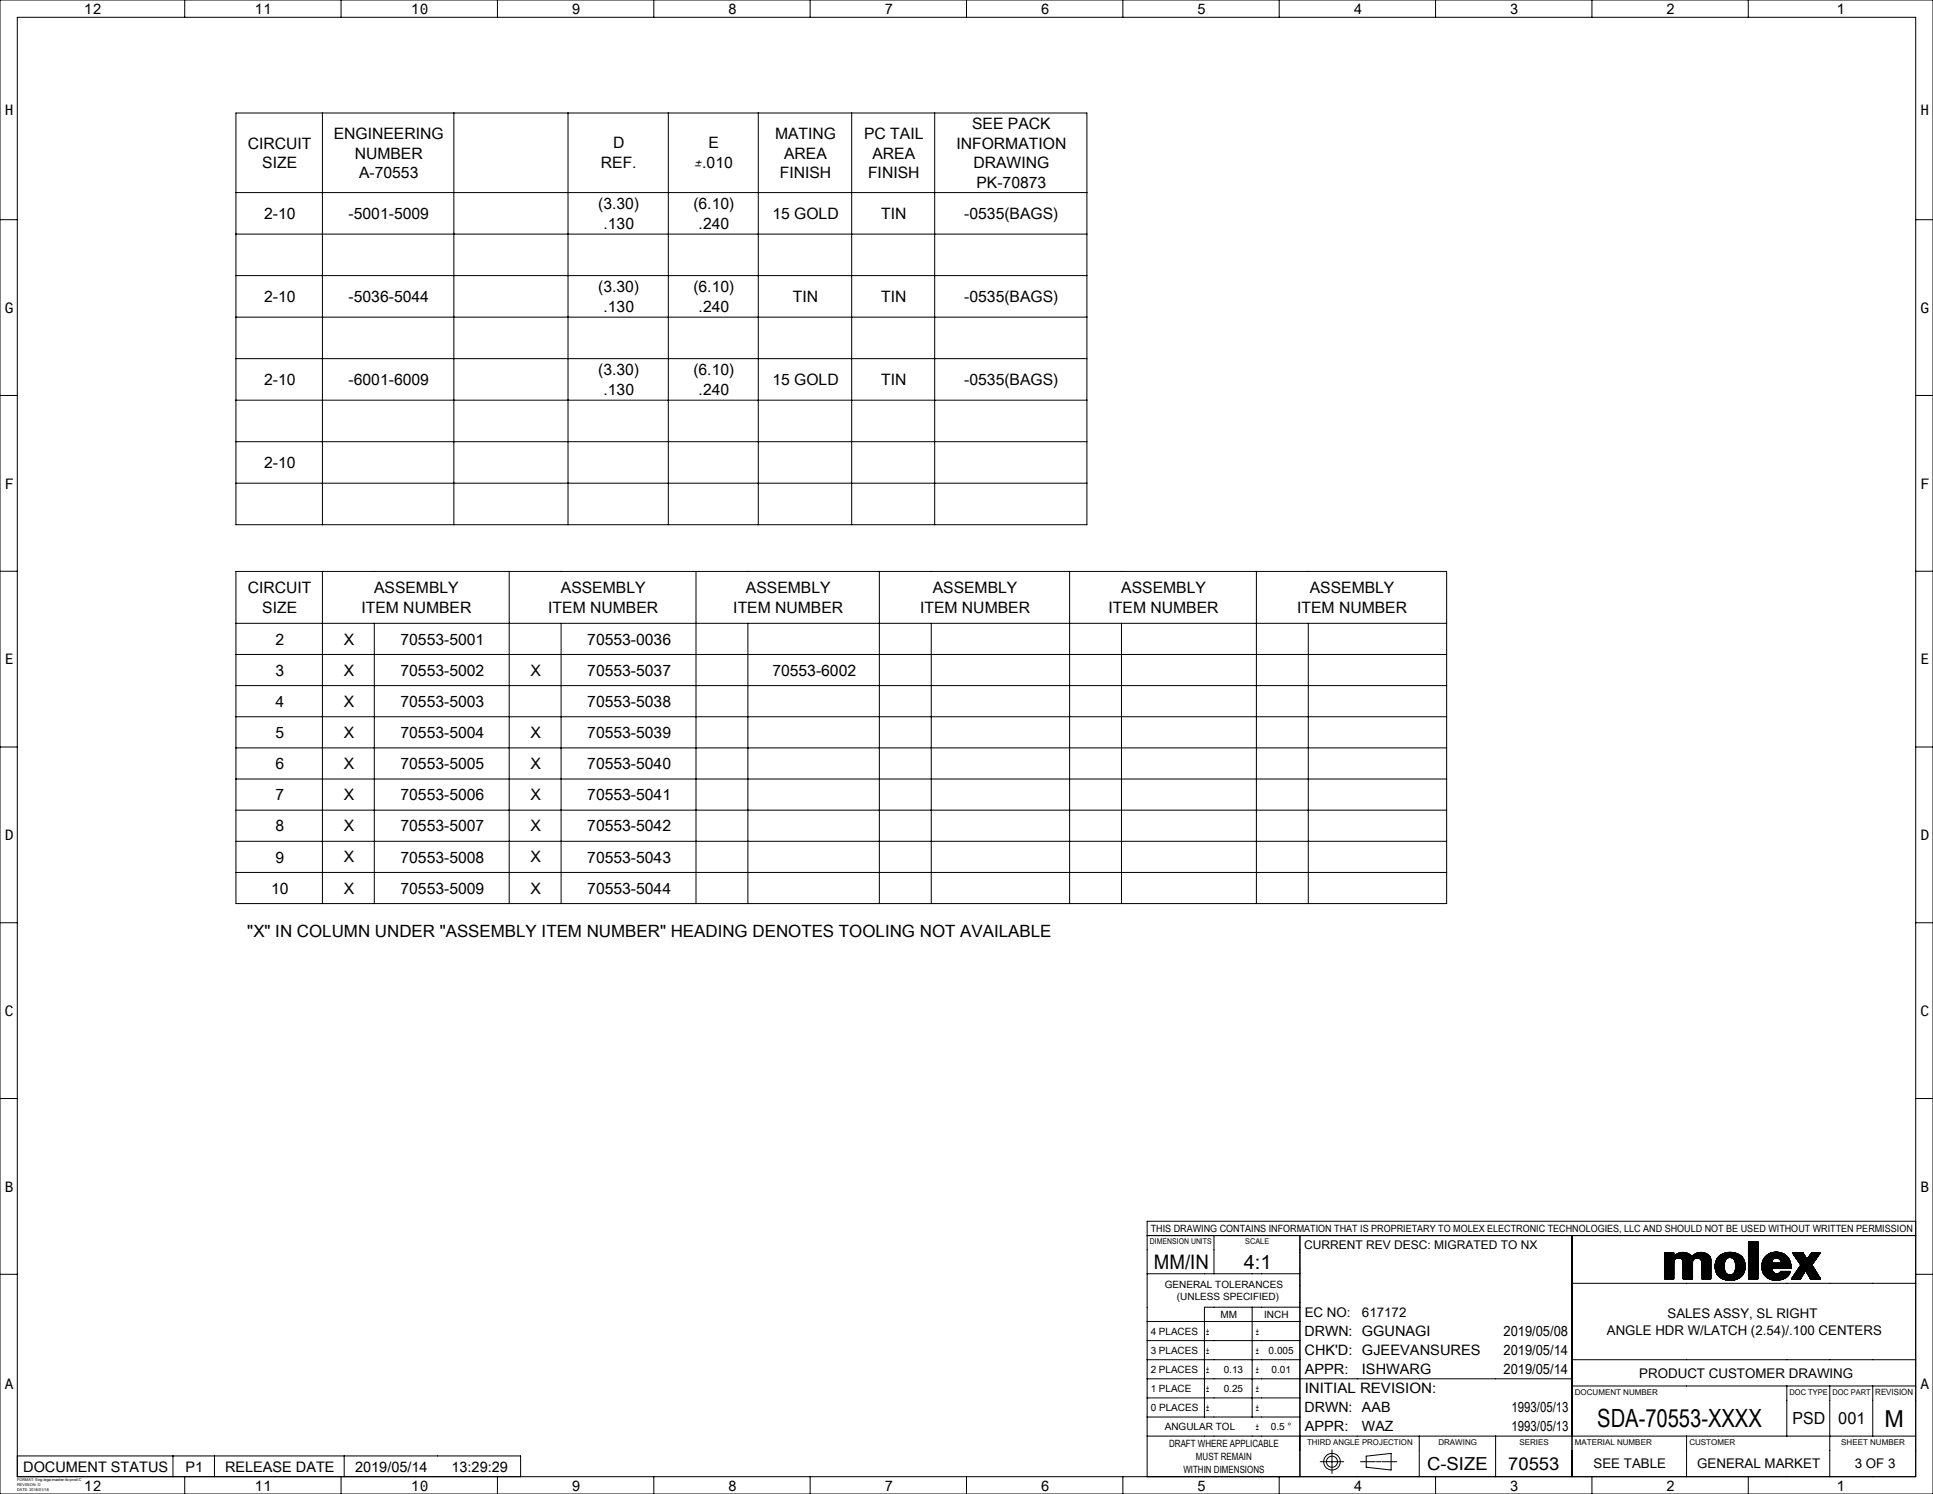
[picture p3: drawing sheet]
<svg xmlns="http://www.w3.org/2000/svg" width="559mm" height="432mm" viewBox="0 0 559 432" stroke-linecap="round" stroke-linejoin="round" font-family="sans-serif">
<g fill="none" stroke="#000" stroke-width=".29">
<path d="M0 0h558.8v431.8h-558.8zM5 5h548.8v421.8h-548.8zM53.4 0v5M98.6 0v5M143.8 0v5M189 0v5M234.2 0v5M279.4 0v5M324.6 0v5M369.8 0v5M415 0v5M460.2 0v5"/>
<path d="M505.4 0v5M68.2 32.7h246v119h-246zM93.2 32.7v119M131.2 32.7v119M164.2 32.7v119M193.2 32.7v119M219.2 32.7v119M246.2 32.7v119M270.2 32.7v119M68.2 55.7h246M0 63.5h5M68.2 67.7h246"/>
<path d="M68.2 79.7h246M553.8 63.5h5M68.2 91.7h246M0 114.3h5M68.2 103.7h246M68.2 115.7h246M553.8 114.3h5M68.2 127.7h246M68.2 139.7h246M0 165.1h5M68.2 165.2h350v96h-350zM93.2 165.2v96"/>
<path d="M147.2 165.2v96M201.2 165.2v96M254.2 165.2v96M309.2 165.2v96M363.2 165.2v96M553.8 165.1h5M68.2 180.2h350M68.2 189.2h350M68.2 198.2h350M108.2 180.2v81M162.2 180.2v81M216.2 180.2v81"/>
<path d="M269.2 180.2v81M324.2 180.2v81M378.2 180.2v81M0 215.9h5M68.2 207.2h350M68.2 216.2h350M553.8 215.9h5M68.2 225.2h350M68.2 234.2h350M68.2 243.2h350M68.2 252.2h350M0 266.7h5"/>
<path d="M553.8 266.7h5M0 317.5h5M553.8 317.5h5M331.6 357.1h222.2M350.9 357.1v11.1M375.8 357.1v69.7M454.4 357.1v69.7M505.4 358.8v10.8M505.4 358.8h2.8M505.5 358.8l-.1 .1M505.6 358.8l-.2 .2M505.7 358.8l-.3 .3"/>
<path d="M505.8 358.8l-.4 .4M505.9 358.8l-.5 .5M506 358.8l-.6 .6M506.1 358.8l-.7 .7M506.2 358.8l-.8 .8M506.3 358.8l-.9 .9M506.5 358.8l-1.1 1.1M506.6 358.8l-1.2 1.2M506.8 358.8l-1.4 1.4M506.9 358.8l-1.5 1.5M507.1 358.8l-1.7 1.7 1.7-1.7M507.2 358.8l-1.8 1.8"/>
<path d="M507.4 358.8l-2 2M507.5 358.8l-2.1 2.1M507.7 358.8l-2.3 2.3M507.8 358.8l-2.4 2.4M508 358.8l-2.6 2.6M508.1 358.8l-2.7 2.7M508.2 360l-2.8 2.8M508.2 359.9l-2.8 2.8M508.2 359.8l-2.8 2.8M508.2 359.7l-2.8 2.8M508.2 359.6l-2.8 2.8M508.2 359.5l-2.8 2.8"/>
<path d="M508.2 359.4l-2.8 2.8M508.2 359.3l-2.8 2.8M508.2 359.2l-2.8 2.8M508.2 359.1l-2.8 2.8M508.2 359l-2.8 2.8M508.2 358.9l-2.8 2.8M508.2 358.9l-2.8 2.7M508.2 358.8v10.8h-2.8M553.8 353h-222.2v73.8M0 368.3h5M331.6 368.2h44.2M362 377.8v31.8"/>
<path d="M375.8 377.8h-27.6v31.8M454.4 370.9h99.4M481.2 369.2l2.7-2.7-2.7 2.8M481.2 368.1l2.7-2.6-2.7 2.8M481.2 365.7l2.7-2.7-2.7 2.8M481.2 365l2.7-2.7-2.7 2.8M481.2 364.2l2.1-2.1-2.1 2.1M481.2 363.5l1.4-1.4-1.4 1.4M481.2 363.2l1.1-1.1-1.1 1.1M481.2 362.5l.4-.4-.4 .4M481.2 362.1h2.7M481.2 362.1v7.5"/>
<path d="M481.2 362.1v.1M481.3 362.1l-.1 .1M481.4 362.1l-.2 .2M481.4 369.6l2.5-2.4-2.4 2.4M481.7 362.1l-.5 .5M481.8 362.1l-.6 .7M481.9 362.1l-.7 .8M482 362.1l-.8 .8M482.1 362.1l-.9 1M482.1 369.6l1.8-1.6-1.7 1.6M482.4 362.1l-1.2 1.3M482.4 369.6l1.5-1.3-1.4 1.3"/>
<path d="M482.7 362.1l-1.5 1.6M482.8 362.1l-1.6 1.7M482.9 362.1l-1.7 1.8M483 362.1l-1.8 1.9M483.1 362.1l-1.9 2M483.2 369.6l.7-.6-.7 .6M483.4 362.1l-2.2 2.3M483.5 362.1l-2.3 2.4M483.7 362.1l-2.5 2.5M483.7 362.1l-2.5 2.6M483.8 362.1l-2.6 2.7M483.9 364.9a1.34 1.34 0 0 1 1.3-1.3 1.34 1.34 0 0 1 1.4 1.3"/>
<path d="M483.9 368.6l-1 1M483.9 368.5l-1.2 1.1M483.9 368.4l-1.3 1.2M483.9 368.1l-1.6 1.5M483.9 367.8l-1.9 1.8M483.9 367.7l-2 1.9M483.9 367.5l-2.1 2.1 2.1-2.1M483.9 367.4l-2.3 2.2M483.9 367.1l-2.6 2.5M483.9 366.9l-2.7 2.7M483.9 366.8l-2.7 2.7M483.9 366.6l-2.7 2.8"/>
<path d="M483.9 366.3l-2.7 2.8M483.9 366.2l-2.7 2.8M483.9 366.2l-2.7 2.7M483.9 366l-2.7 2.8M483.9 365.9l-2.7 2.8M483.9 365.8l-2.7 2.8M483.9 365.7l-2.7 2.7M483.9 365.6l-2.7 2.8M483.9 365.3l-2.7 2.8M483.9 365.2l-2.7 2.8M483.9 365.1l-2.7 2.7M483.9 365l-2.7 2.7"/>
<path d="M483.9 364.9l-2.7 2.8M483.9 369.5l-.1 .1M483.9 369.4l-.3 .2M483.9 369.2l-.4 .4 .4-.3M483.9 369.1l-.6 .5M483.9 368.8l-.9 .8M483.9 368.7l-1 .9M483.9 364.9v4.7h-2.7M483.9 362.1v1.1a3.4 3.4 0 0 1 5.2 0 3.4 3.4 0 0 1 4.9-.3M483.9 362.9l-2.7 2.7M483.9 362.7l-2.7 2.8M483.9 362.6l-2.7 2.8"/>
<path d="M483.9 362.6l-2.7 2.7M483.9 362.4l-2.7 2.8M483.9 362.1l-2.7 2.8M483.9 364.8l-2.7 2.7M483.9 364.7l-2.7 2.7M483.9 364.6l-2.7 2.8M484 364.4l-2.8 2.8M484 364.3l-2.8 2.8M484.5 362.6l-3.3 3.3M484.7 362.5l-3.5 3.5M485 362.3l-3.8 3.8M485.2 362.2l-4 4"/>
<path d="M485.4 362.2l-4.2 4.1M485.5 362.1l-4.3 4.3M485.6 362.1l-4.4 4.4M485.8 362l-4.6 4.6M485.9 362l-4.7 4.7M486 362l-4.8 4.8M486.1 362l-4.9 4.9M486.3 362l-5.1 5.1M486.3 362l-1.7 1.7M486.4 364.2l1.8-1.8-1.8 1.8M486.5 362l-1.8 1.7M486.6 364.9v4.7h2.7"/>
<path d="M486.6 362l-1.7 1.6M486.6 362l-1.6 1.6M486.7 362l-1.6 1.6M486.9 362l-1.7 1.6M486.9 362l-1.5 1.6 1.6-1.6M487.1 369.6l2.2-2.1-2.2 2.1M487.1 362l-1.6 1.6M487.2 362l-1.6 1.6M487.3 362.1l-1.6 1.5M487.4 369.6l1.9-1.8-1.9 1.8M487.4 362.1l-1.7 1.6M487.5 362.1l-1.7 1.6"/>
<path d="M487.5 362.1l-1.6 1.6M487.6 362.1l-1.7 1.7M487.7 362.2l-1.7 1.6M487.8 362.2l-1.7 1.7 1.7-1.7M487.9 362.3l-1.7 1.7M488 362.3l-1.8 1.7M488 362.3l-1.7 1.8M488.1 369.6l1.2-1.1-1.2 1.1M488.1 362.4l-1.8 1.7M488.3 362.5l-1.9 1.8M488.4 362.5l-1.9 1.9M488.4 362.6l-1.9 1.9"/>
<path d="M488.5 362.6l-2 1.9M488.5 362.6l-2 2M488.6 362.7l-2.1 2M488.6 362.7l-2 2.1M488.7 362.8l-2.1 2.1M488.8 362.8l-2.2 2.2M488.8 369.6l.5-.4-.5 .4M488.8 362.9l-2.2 2.3 2.3-2.3M488.9 363l-2.3 2.3M489 363l-2.4 2.5M489 363.1l-2.4 2.4M489 363.1l-2.4 2.5"/>
<path d="M489.3 369.6v-4.7a1.34 1.34 0 0 1 1.3-1.3 1.34 1.34 0 0 1 1.4 1.3v4.7M489.3 369.6h.1M489.3 369.5l-.2 .1M489.3 369.4l-.2 .2M489.3 369.3l-.3 .3M489.3 369l-.6 .6M489.3 368.9l-.7 .7M489.3 368.8l-.9 .8M489.3 368.7l-.9 .9M489.3 368.6l-1 1M489.3 368.3l-1.3 1.3M489.3 368.2l-1.5 1.4"/>
<path d="M489.3 368l-1.6 1.6 1.6-1.6M489.3 367.9l-1.8 1.7M489.3 367.6l-2.1 2M489.3 367.3l-2.4 2.3M489.3 367.2l-2.5 2.4M489.3 367l-2.6 2.6M489.3 366.9l-2.7 2.7 2.7-2.6M489.3 366.6l-2.7 2.9M489.3 366.4l-2.7 2.8M489.3 366.3l-2.7 2.8M489.3 366.3l-2.7 2.7M489.3 366.1l-2.7 2.8"/>
<path d="M489.3 365.8l-2.7 3M489.3 365.7l-2.7 2.8M489.3 365.6l-2.7 2.8M489.3 365.5l-2.7 2.8M489.3 365.4l-2.7 2.8M489.3 365.3l-2.7 2.8M489.3 365.2l-2.7 2.8M489.3 365.1l-2.7 2.8M489.3 364.8l-2.7 3M489.3 364.7l-2.7 2.8M489.3 364.5l-2.7 2.9M489.4 364.4l-2.8 2.9"/>
<path d="M489.5 364.2l-2.9 3M489.7 362.6l-3.1 3.2M489.9 362.5l-3.3 3.3M490.2 362.3l-3.6 3.6M490.4 362.2l-3.8 3.9M490.6 362.2l-4 4M490.7 362.1l-4.1 4.1M490.8 362.1l-4.2 4.3M490.8 363.6l1.7-1.5-1.6 1.5M491 362l-4.4 4.5M491.1 362l-4.5 4.5M491.2 362l-4.6 4.7"/>
<path d="M491.3 362l-4.7 4.8M491.5 362l-4.9 5 4.9-5M491.7 362l-5.1 5.1M491.7 364.2l1.8-1.7-1.7 1.7M491.8 362l-1.9 1.7M491.8 362l-1.6 1.6M491.9 364.6l1.9-1.9-1.9 1.9M491.9 362l-1.6 1.6M492 369.5l2.6-2.5-2.6 2.6M492 368.8l2.6-2.6-2.6 2.7M492 368.5l2.6-2.6-2.6 2.7M492 367.8l2.6-2.6-2.6 2.7"/>
<path d="M492 367l2.6-2.5-2.6 2.7M492.1 362l-1.7 1.6M492.2 362l-1.7 1.6M492.2 362l-1.5 1.6M492.3 362l-1.6 1.6M492.6 369.6l2-1.9-2 1.9M492.6 362.1l-1.6 1.5M492.7 362.1l-1.6 1.5M492.7 362.1l-1.5 1.6M492.8 362.2l-1.6 1.5M492.9 362.2l-1.6 1.5M493 362.2l-1.6 1.6"/>
<path d="M493 362.2l-1.5 1.6 1.6-1.5M493.2 362.3l-1.7 1.6M493.2 362.3l-1.6 1.7M493.3 362.4l-1.7 1.6M493.4 362.4l-1.7 1.7M493.6 362.5l-1.8 1.8M493.6 362.6l-1.7 1.7M493.7 362.6l-1.8 1.8M493.7 362.6l-1.8 1.9M493.9 362.8l-1.9 1.9M494 362.8l-2 2M494 362.9l.6 1.2"/>
<path d="M494 362.9l-2 2.1M494.1 362.9l-2.1 2.1M494.1 362.9l-2.1 2.2M494.2 363l-2.2 2.2M494.2 363.1l-2.2 2.2M494.2 363.1l-2.2 2.3M494.3 363.2l-2.3 2.3M494.3 369.6l.3-.2-.2 .2M494.3 363.2l-2.3 2.5M494.4 363.3l-2.4 2.4M494.4 363.4l-2.4 2.4M494.4 363.4l-2.4 2.6"/>
<path d="M494.5 363.5l-2.5 2.5M494.5 363.6l-2.5 2.5M494.5 363.7l-2.5 2.6M494.5 363.8l-2.5 2.8M494.6 364l-2.6 2.7M494.6 369.5l-.1 .1M494.6 369.2l-.4 .4M494.6 369.1l-.5 .5M494.6 369l-.6 .6M494.6 368.9l-.7 .7M494.6 368.8l-.8 .8M494.6 368.7l-1 .9"/>
<path d="M494.6 368.5l-1.1 1.1M494.6 368.4l-1.3 1.2M494.6 368.3l-1.3 1.3M494.6 368.2l-1.4 1.4M494.6 368.1l-1.6 1.5M494.6 368l-1.6 1.6M494.6 367.9l-1.7 1.7M494.6 367.8l-1.9 1.8M494.6 367.5l-2.2 2.1M494.6 367.4l-2.3 2.2M494.6 367.3l-2.3 2.3M494.6 367.2l-2.5 2.4"/>
<path d="M494.6 367.1l-2.6 2.5M494.6 366.8l-2.6 2.6M494.6 366.7l-2.6 2.6M494.6 366.6l-2.6 2.6M494.6 366.5l-2.6 2.6M494.6 366.4l-2.6 2.6M494.6 366.1l-2.6 2.6M494.6 365.8l-2.6 2.6M494.6 365.6l-2.6 2.7M494.6 365.5l-2.6 2.7 2.6-2.6M494.6 365.3l-2.6 2.7M494.6 365l-2.6 2.7"/>
<path d="M494.6 364.9l-2.6 2.7M494.6 364.9l-2.6 2.6M494.6 364.7l-2.6 2.7M494.6 364.6l-2.6 2.7M494.6 364.3l-2.6 2.7M494.6 364.2l-2.6 2.7M494.6 364.1l-2.6 2.6M494.6 364.1v5.5h-2.6M496.3 363.8a4.3 4.3 0 0 0 1 5.4M497.3 362.8l-1 1M497.3 362.8l-.9 .9M497.5 362.7l-1.1 1.1"/>
<path d="M497.7 362.5l-1.5 1.5M498 362.4l-1.9 1.9M498.1 362.4l-2 2M498.3 362.3l-2.3 2.2M498.4 366l-2.1 2.1M498.4 365.9l-2.1 2.2M498.4 366.1l-2 2.1M498.4 365.8l-2.1 2.2M498.4 366.2l-2 2.1M498.4 366.3l-2 2M498.4 365.7l-2.2 2.2M498.4 366.4l-1.9 2 2-1.9"/>
<path d="M498.4 365.5l-2.2 2.4M498.5 365.5l-2.4 2.3M498.5 366.5l-2 2M498.5 362.2l-2.5 2.5M498.5 365.3l-2.4 2.4M498.5 366.6l-1.9 2M498.5 366.7l-1.8 2 1.8-1.9M498.5 365.2l-2.4 2.5M498.5 365.1l-2.4 2.5M498.5 366.9l-1.8 1.8M498.5 365l-2.5 2.5M498.5 367l-1.7 1.8"/>
<path d="M498.6 362.2l-2.7 2.6M498.6 367.1l-1.8 1.7M498.6 367.1l-1.8 1.8M498.6 364.8l-2.6 2.6M498.6 367.2l-1.7 1.7M498.6 364.6l-2.6 2.7M498.6 367.3l-1.5 1.8M498.7 364.5l-2.7 2.7M498.7 367.5l-1.6 1.6M498.7 364.4l-.3 1.6 .3 1.5M498.7 364.4a1.47 1.47 0 0 1 1.4-1 1.47 1.47 0 0 1 1.4 1M498.7 364.4l-2.8 2.8"/>
<path d="M498.7 362.1l-2.8 2.9M498.8 367.7l-1.6 1.5M498.8 367.8l-1.5 1.4M498.9 367.8l-1.5 1.5M498.9 364.1l-3 3M498.9 362.1l-3 3M498.9 367.9l-1.4 1.4M498.9 367.9l-1.4 1.5M499 368l-1.4 1.4M499 368.1l-1.3 1.4 1.4-1.4M499.1 362.1l-3.3 3.2M499.1 362l-3.3 3.3"/>
<path d="M499.2 368.2l-1.4 1.3M499.2 368.2l-1.3 1.3M499.3 368.3l-1.4 1.3M499.3 362l-3.5 3.5M499.3 368.3l-1.3 1.3M499.4 362l-3.6 3.6M499.4 368.3l-1.3 1.3M499.5 368.4l-1.3 1.3 1.3-1.3M499.5 362l-3.7 3.7M499.6 362l-3.8 3.8M499.6 368.4l-1.3 1.3M499.7 368.4l-1.3 1.4 1.4-1.3"/>
<path d="M499.8 362l-4 3.9M499.9 368.5l-1.4 1.3M499.9 362l-4.1 4M499.9 361.9l-4.1 4.2M500 368.5l-1.4 1.3M500 368.5l-1.3 1.4M500.1 361.9l-4.3 4.3M500.2 368.5l-1.5 1.4M500.2 361.9l-4.4 4.4M500.2 361.9l-4.4 4.5M500.3 368.5l-1.5 1.4M500.3 363.5l1.4-1.3-1.3 1.3"/>
<path d="M500.4 368.5l-1.5 1.4M500.4 361.9l-4.6 4.6M500.5 362l-4.7 4.7 4.7-4.7M500.5 368.4l-1.5 1.5M500.6 362l-4.8 4.8M500.7 368.4l-1.6 1.6M500.8 362l-4.9 4.9M500.9 362l-5 5M501 362l-1.7 1.7M501.1 362l-1.6 1.5M501.2 362l-1.5 1.5M501.3 362.1l-1.5 1.4"/>
<path d="M501.4 362.1l-1.5 1.3M501.5 362.1l-1.4 1.3M501.5 364.4a3.2 3.2 0 0 1-.9 4 1.47 1.47 0 0 1-1.9-.9M501.5 362.1l-1.3 1.3M501.5 364.5l1.7-1.6-1.7 1.7M501.6 362.1l-1.4 1.3M501.8 362.2l-1.3 1.3M501.9 362.2l-1.3 1.3M502 362.3l-1.3 1.3M502.1 362.3l-1.3 1.3 1.3-1.3M502.2 362.4l-1.3 1.3M502.3 362.4l-1.4 1.3"/>
<path d="M502.3 362.4l-1.3 1.3M502.4 362.5l-1.4 1.3M502.5 362.5l-1.4 1.3M502.5 362.5l-1.3 1.4M502.6 362.6l-1.4 1.4M502.7 362.6l-1.4 1.5M502.8 362.7l-1.5 1.4M502.9 362.7l-1.5 1.6 1.5-1.6M503 362.8l-1.6 1.5M503 362.8l1 1M503 362.8a5.3 5.3 0 0 0-5.7 0M503.1 362.8l-1.6 1.6"/>
<path d="M503.2 363l-1.6 1.6M503.3 363l-1.7 1.7M503.3 363l-1.7 1.8M503.4 363.1l-1.8 1.8M503.5 363.1l-1.9 1.9M503.5 363.2l-1.8 1.8M503.5 363.2l-1.8 1.9M503.6 363.3l-1.9 1.9M503.6 363.3l-1.9 2M503.7 363.4l-2 2M503.7 363.4l-2 2.1M503.7 368.6l-.5 .5"/>
<path d="M503.8 363.5l-2.1 2.1 2.1-2M503.8 363.6l-2 2.2M503.9 363.7l-2.1 2.2M503.9 363.8l-2.1 2.2M504 368.2l-1.1 1.1M504 363.8l-2.2 2.3M504 363.8a4.1 4.1 0 0 1-.2 4.7 4.1 4.1 0 0 1-4.4 1.5l-2.1-.8M504 363.9l-2.2 2.3M504 364l-2.3 2.4 2.4-2.4M504.1 368l-1.5 1.5M504.1 364.1l-2.4 2.4M504.1 367.9l-1.6 1.6"/>
<path d="M504.1 364.2l-2.4 2.4M504.2 364.2l-2.5 2.6M504.2 364.3l-2.5 2.6M504.2 367.7l-2 1.9M504.2 364.4l-2.6 2.6M504.3 364.5l-2.7 2.7M504.3 367.5l-2.3 2.2M504.3 364.5l-2.7 2.8M504.3 364.6l-2.8 2.8M504.3 364.7l-2.9 2.9M504.3 367.3l-2.4 2.5M504.4 364.8l-3 3"/>
<path d="M504.4 367.2l-2.6 2.6M504.4 364.8l-5.2 5.2 1.6-1.7M504.4 364.9l-5.1 5.1M504.4 367.1l-2.8 2.8M504.4 365l-5 5M504.4 365.1l-4.8 4.9 4.9-4.8M504.4 366.9l-3 3M504.5 366.8l-3.2 3.1M504.5 365.3l-4.8 4.8M504.5 366.7l-3.3 3.3M504.5 365.4l-4.7 4.7M504.5 366.5l-3.5 3.5"/>
<path d="M504.5 365.5l-4.5 4.6M504.5 366.4l-3.6 3.6M504.5 365.6l-4.4 4.5M504.5 366.4l-3.7 3.6M504.5 365.7l-4.3 4.4M504.5 366.2l-3.8 3.8M504.5 365.8l-4.2 4.3M504.5 366.1l-3.9 4M504.5 365.9l-4.1 4.2M504.5 366l-4 4.1M508.2 369.5l-.1 .1M508.2 369.3l-.3 .3 .3-.2"/>
<path d="M508.2 369.2l-.4 .4M508.2 369.1l-.6 .5M508.2 369l-.6 .6M508.2 368.9l-.7 .7M508.2 368.8l-.9 .8M508.2 368.7l-.9 .9M508.2 368.6l-1 1M508.2 368.5l-1.2 1.1M508.2 368.4l-1.3 1.2M508.2 368.3l-1.3 1.3M508.2 368.2l-1.5 1.4M508.2 368.1l-1.6 1.5"/>
<path d="M508.2 368l-1.6 1.6M508.2 367.9l-1.8 1.7M508.2 367.8l-1.9 1.8M508.2 367.7l-2 1.9M508.2 367.6l-2 2M508.2 367.5l-2.2 2.1M508.2 367.4l-2.3 2.2M508.2 367.3l-2.3 2.3M508.2 367.2l-2.5 2.4M508.2 367.1l-2.6 2.5M508.2 366.9l-2.7 2.7M508.2 366.9l-2.8 2.7"/>
<path d="M508.2 366.8l-2.8 2.8M508.2 366.6l-2.8 2.8M508.2 366.6l-2.8 2.7M508.2 366.5l-2.8 2.8M508.2 366.3l-2.8 2.8M508.2 366.3l-2.8 2.7M508.2 366.2l-2.8 2.8M508.2 366l-2.8 2.8M508.2 365.9l-2.8 2.8M508.2 365.9l-2.8 2.7M508.2 365.7l-2.8 2.8M508.2 365.6l-2.8 2.8"/>
<path d="M508.2 365.6l-2.8 2.7M508.2 365.4l-2.8 2.8M508.2 365.3l-2.8 2.8M508.2 365.2l-2.8 2.8M508.2 365.1l-2.8 2.8M508.2 365l-2.8 2.8M508.2 364.9l-2.8 2.8M508.2 364.8l-2.8 2.8M508.2 364.7l-2.8 2.8M508.2 364.6l-2.8 2.8M508.2 364.5l-2.8 2.8M508.2 364.4l-2.8 2.8"/>
<path d="M508.2 364.3l-2.8 2.8M508.2 364.2l-2.8 2.8M508.2 364.1l-2.8 2.8M508.2 364l-2.8 2.8M508.2 363.9l-2.8 2.8M508.2 363.8l-2.8 2.8M508.2 363.7l-2.8 2.8M508.2 363.6l-2.8 2.8M508.2 363.5l-2.8 2.8M508.2 363.4l-2.8 2.7M508.2 363.3l-2.8 2.8M508.2 363.2l-2.8 2.8"/>
<path d="M508.2 363.1l-2.8 2.7M508.2 363l-2.8 2.8M508.2 362.9l-2.8 2.8M508.2 362.7l-2.8 2.8M508.2 362.7l-2.8 2.7M508.2 362.6l-2.8 2.8M508.2 362.4l-2.8 2.8M508.2 362.4l-2.8 2.7M508.2 362.3l-2.8 2.8M508.2 362.1l-2.8 2.8M508.2 362.1l-2.8 2.7M508.2 362l-2.8 2.8"/>
<path d="M508.2 361.8l-2.8 2.8M508.2 361.7l-2.8 2.8M508.2 361.7l-2.8 2.7M508.2 361.6l-2.8 2.7M508.2 361.4l-2.8 2.8M508.2 361.4l-2.8 2.7M508.2 361.3l-2.8 2.7M508.2 361.1l-2.8 2.8M508.2 361l-2.8 2.8M508.2 361l-2.8 2.7M508.2 360.8l-2.8 2.8M508.2 360.7l-2.8 2.8"/>
<path d="M508.2 360.7l-2.8 2.7M508.2 360.5l-2.8 2.8M508.2 360.4l-2.8 2.8M508.2 360.3l-2.8 2.8M508.2 360.1l-2.8 2.9 2.8-2.8M509.3 366.1l4.3-4.2-4.3 4.3M509.3 365.7l3.9-3.8-3.9 3.9M509.3 366.4l4.6-4.5-4.6 4.6M509.3 366.5l.5 1.6M509.3 366.8l4.9-4.8-4.8 4.8M509.6 367.8l2.8-2.7-2.7 2.7M509.8 368.1l.7 .9 .9 .6 1.6 .4"/>
<path d="M510.2 368.7l2-1.9-1.9 2M510.9 362.7l-.8 .8M511.2 362.5l-1.3 1.3M511.4 362.4l-1.6 1.6M511.6 362.3l-1.9 1.9M511.8 362.2l-2.2 2.2M511.8 362.2a4.1 4.1 0 0 0-2.5 4.3M511.9 362.2l-2.3 2.3M512.1 362.1l-2.6 2.6M512.2 364.9l-2.6 2.7M512.2 365l-2.6 2.6M512.2 364.8l-2.7 2.7"/>
<path d="M512.2 366.9l-1.8 2 1.8-1.9M512.2 364.6l-2.7 2.8M512.2 362.1l-2.7 2.7M512.3 365.1l-2.7 2.6M512.3 364.5l-2.8 2.8M512.3 367.1l-1.9 1.8M512.3 367.1l-1.8 1.9M512.3 362l-2.9 2.9M512.3 367.2l-1.8 1.8M512.3 364.3l-2.8 3M512.4 367.3l-1.8 1.8M512.4 367.4l-1.8 1.7"/>
<path d="M512.4 369.9l2.6-2.4-2.5 2.4M512.4 367.4l-1.7 1.7M512.5 367.5l-1.7 1.7M512.5 362l-3.1 3.1M512.5 366.6l1.7-1.5-1.6 1.5M512.5 367.6l-1.6 1.7M512.5 365.1l-2.8 2.8M512.6 364a1.34 1.34 0 0 1 1.5-.3 1.34 1.34 0 0 1 .8 1.4h-2.7zM512.6 367.7l-1.7 1.6M512.6 362l-3.2 3.2M512.7 367.7l-1.6 1.7 1.6-1.6M512.7 365.1l-3 2.9"/>
<path d="M512.8 361.9l-3.5 3.5M512.8 367.8l-1.7 1.6M512.8 365.1l-3 3M512.8 367.9l-1.6 1.6M512.8 361.9l-3.5 3.6M512.9 367.9l-1.7 1.6M513 361.9l-3.7 3.7M513 368l-1.7 1.5M513 365.1l-3.2 3.1M513 368l-1.6 1.6M513 370l2.7-2.5-2.6 2.5M513.1 368l-1.7 1.6"/>
<path d="M513.1 365.1l-3.2 3.2M513.2 363.6l1.5-1.5-1.7 1.6M513.2 368.1l-1.7 1.5M513.3 368.1l-1.7 1.6M513.3 365.1l-3.3 3.3M513.3 361.9l-4 4M513.3 370l2.7-2.5-2.6 2.5M513.3 368.1l-1.6 1.6M513.4 365.1l-3.4 3.4M513.4 361.9l-4.1 4.1M513.4 368.1l-1.7 1.6M513.5 365.1l-3.4 3.4"/>
<path d="M513.5 368.1l-1.7 1.7M513.6 368.1l-1.7 1.7M513.6 365.1l-3.5 3.5M513.7 368.1l-1.7 1.7M513.7 365.1l-3.5 3.5M513.7 361.9l-4.4 4.4M513.8 368.1l-1.8 1.7M513.8 365.1l-3.6 3.6M513.9 365.1l-1.6 1.5M513.9 368.1l-1.8 1.8M514 361.9l-4.7 4.7M514 365.1l-1.6 1.5"/>
<path d="M514.1 366.6l3-2.9-3 2.9M514.1 361.9l-4.8 4.8M514.2 368l-1.9 1.9 1.7-1.8M514.3 365.1l-1.6 1.5M514.3 362l-4.9 4.9M514.4 365.1l-1.6 1.5M514.4 362l-5 5M514.5 364l1.5-1.4-1.5 1.4M514.5 362l-5.1 5.1M514.5 365.1l-1.6 1.5M514.6 365.1l-1.6 1.5M514.6 362l-5.2 5.2"/>
<path d="M514.7 364.2l1.5-1.4-1.5 1.5M514.7 365.1l-1.6 1.5M514.8 367.5h2.8l-.4 .9-1.2 1.1M514.8 367.5h-.1M514.8 365.1l-1.6 1.5M514.8 362.1l-1.6 1.5M514.9 362.1l1.3 .7 1 1.1M514.9 362.1l-1.6-.2-1.5 .3M514.9 364.8l1.7-1.7-1.7 1.8M514.9 362.1l-1.5 1.5M515 362.1l-1.5 1.5M515.1 362.2l-1.5 1.4"/>
<path d="M515.1 369.8l2.3-2.3-2.5 2.4M515.1 367.5l-2.6 2.5M515.1 362.2l-1.4 1.4M515.2 367.5l-2.6 2.5M515.2 362.2l-1.4 1.4M515.3 362.2l-1.4 1.4M515.3 367.5l-2.6 2.5M515.4 362.3l-1.5 1.3M515.4 367.5l-2.6 2.5M515.4 362.3l-1.4 1.4M515.5 367.5l-2.6 2.5M515.5 362.3l-1.4 1.4"/>
<path d="M515.6 362.4l-1.4 1.4 1.4-1.4M515.7 362.4l-1.4 1.4M515.8 362.5l-1.4 1.4M515.8 367.5l-2.6 2.5M516 369.5l-1.4 .4-1.6 .1M516 362.6l-1.4 1.5M516.1 362.7l-1.5 1.4M516.1 367.5l-2.6 2.5M516.2 367.5l-2.6 2.5M516.3 362.8l-1.6 1.5M516.3 362.9l-1.5 1.5M516.3 367.5l-2.6 2.5"/>
<path d="M516.4 362.9l-1.6 1.6M516.4 367.5l-2.6 2.5M516.5 363l-1.6 1.6M516.5 367.5l-2.6 2.5M516.5 363.1l-1.6 1.6M516.7 363.2l-1.8 1.8M516.7 363.3l-3.4 3.3M516.7 363.3l-3.3 3.3M516.8 363.3l-3.3 3.3M516.8 367.5l-2.8 2.5M516.9 363.4l-3.3 3.2M516.9 363.5l-3.1 3.1"/>
<path d="M516.9 367.5l-2.5 2.5M517 363.6l-3.1 3M517 368.6l-.5 .5M517.1 367.5l-2.6 2.4M517.1 363.8l-2.9 2.8M517.1 367.5l-2.4 2.4M517.1 363.8l-2.7 2.8M517.2 363.9l-2.8 2.7M517.2 368.4l-.9 .9M517.2 363.9l.5 1.3 .1 1.4h-5.6a1.38 1.38 0 0 0 1 1.5 1.38 1.38 0 0 0 1.6-.6M517.2 364l-2.7 2.6M517.2 367.5l-2.5 2.4"/>
<path d="M517.2 364l-2.5 2.6M517.3 364.1l-2.5 2.5M517.3 364.2l-2.5 2.4M517.3 368.1l-1.3 1.4M517.3 364.2l-2.3 2.4M517.4 364.3l-2.3 2.3M517.4 364.4l-2.3 2.2M517.4 364.5l-2.1 2.1M517.4 367.9l-1.6 1.7M517.5 364.5l-2.1 2.1M517.5 364.6l-2 2M517.5 367.7l-1.9 1.9"/>
<path d="M517.5 364.7l-1.9 1.9M517.5 367.6l-2 2.1M517.5 367.5l-2.4 2.3M517.5 364.8l-1.8 1.8M517.6 364.9l-1.8 1.7M517.6 367.5l-2.3 2.2M517.6 364.9l-1.7 1.7M517.6 365l-1.6 1.6M517.6 365.1l-1.5 1.5M517.6 365.1l-1.4 1.5M517.7 365.2l-1.4 1.4M517.7 365.3l-1.3 1.3"/>
<path d="M517.7 365.4l-1.2 1.2M517.7 365.5l-1.1 1.1M517.7 365.6l-1 1M517.8 365.7l-1 .9M517.8 365.7l-.9 .9M517.8 365.8l-.8 .8M517.8 365.9l-.7 .7M517.8 366.1l-.6 .5M517.8 366.1l-.5 .5M517.8 366.2l-.4 .4M517.8 366.3l-.3 .3M517.8 366.4l-.2 .2"/>
<path d="M517.8 366.5l-.1 .1M517.9 369.6h2.6l1.5-2.4 1.4 2.4M518.3 362.1l-.1 .1M518.4 362.1l-.1 .1M518.5 362.1l-.2 .2M518.6 362.1l-.3 .2M518.7 362.1l-.3 .3M518.9 362.1l-.4 .4M519 362.1l-.5 .5M519.1 362.1l-.5 .6M519.1 363.5l1.5-1.4-1.4 1.5M519.2 367.7l5.6-5.6-5.7 5.7"/>
<path d="M519.2 362.1l-.6 .6M519.3 362.1l-.7 .7M519.4 362.1l-.7 .7M519.6 362.1l-.8 .8M519.7 362.1l-.9 .9M519.8 362.1l-.9 1M519.9 362.1l-1 1.1 1.1-1.1M520 364.8l1.8-1.7-1.7 1.8M520.1 362.1l-1.1 1.2M520.2 362.1l-1.2 1.2M520.3 362.1l-1.2 1.3M520.3 365.3l1.8-1.7-1.7 1.7"/>
<path d="M520.4 362.1l-1.3 1.3M520.6 369.5l-.1 .1M520.7 362.1l-1.5 1.5M520.8 369.2l-.5 .4M520.8 362.1l-1.5 1.6M521 362.1l-1.7 1.7M521 368.9l-.8 .7M521.1 368.7l-.9 .9M521.1 362.1l-1.7 1.8M521.2 362.1h-3l2.4 3.5-2.7 4M521.2 362.1l1.2 1.9 1.3-1.9h2.5M521.2 362.1l-1.8 1.8"/>
<path d="M521.3 362.2l-1.8 1.8M521.3 368.4l-1.3 1.2M521.3 362.3l-1.7 1.8M521.4 362.4l-1.8 1.8M521.4 362.5l-1.7 1.8M521.5 368.1l-1.6 1.5M521.5 362.6l-1.8 1.8M521.5 362.6l-1.7 1.8M521.6 362.7l-1.8 1.8M521.6 362.7l-1.7 1.8M521.6 362.8l-1.7 1.8M521.7 362.8l-1.8 1.9"/>
<path d="M521.7 362.9l-1.7 1.8M521.8 367.6l-2 2 1.9-1.8M521.8 363l-1.8 1.8M521.9 363.2l-1.8 1.8M521.9 363.3l-1.7 1.7M521.9 363.3l-1.7 1.8M522 363.4l-1.7 1.8M522.1 363.6l-1.6 1.8 1.7-1.7M522.2 367.6l1.8-1.7-1.8 1.8M522.2 363.7l-1.7 1.8M522.3 363.8l-1.7 1.8M522.3 363.9l-1.9 1.9"/>
<path d="M523.1 369.1l1.8-1.7-1.8 1.8M523.5 362.3l.3-.2-.4 .4M523.6 369.6l1.7-1.6-1.6 1.6M523.8 365.6l2.5 4h-2.9M523.8 365.6l-1.7 1.8M523.9 365.7l-1.8 1.8M523.9 362.1l-.8 .8M523.9 365.5l-1.9 1.8M523.9 365.8l-1.7 1.8M524 362.1l-1.2 1.2M524 365.9l-1.7 1.8M524.1 366l-1.8 1.8"/>
<path d="M524.1 366l-1.7 1.9M524.1 362.1l-1.6 1.6M524.1 366.1l-1.7 1.8M524.2 365.1l-4.6 4.5M524.2 366.2l-1.8 1.8M524.2 362.1l-3.9 3.9M524.2 366.3l-1.7 1.7M524.3 366.3l-1.8 1.8M524.3 366.4l-1.7 1.8M524.3 362.1l-4.2 4.3M524.3 366.5l-1.7 1.7M524.3 369.6l1.3-1.1-1.2 1.1"/>
<path d="M524.4 366.5l-1.8 1.8M524.4 366.6l-1.7 1.8M524.4 362.1l-4.6 4.6M524.5 364.7l-5 4.9M524.5 366.6l-1.8 1.8M524.5 366.7l-1.8 1.8M524.5 362.1l-4.8 4.8M524.5 366.8l-1.7 1.8M524.6 366.8l-1.7 2M524.6 364.5l-5.2 5.1M524.6 362.1l-5.2 5.2M524.7 367l-1.8 1.9 1.8-1.8"/>
<path d="M524.8 367.1l-1.8 1.8M524.8 367.2l-1.8 1.8M524.8 367.3l-1.7 1.8M524.9 364.1l-5.6 5.5M524.9 362.1l-6.1 6.1M525 367.5l-1.8 1.8M525 367.6l-1.7 1.8M525 362.1l-6.4 6.5M525.1 369.6l.7-.7-.7 .7M525.1 367.6l-1.8 1.9M525.1 367.7l-1.8 1.8M525.1 367.8l-1.7 1.8"/>
<path d="M525.2 362.1l-6.9 6.8M525.2 363.7l-6 5.9M525.2 367.8l-1.8 1.8M525.2 362.1l-7 7M525.2 367.9l-1.7 1.7M525.3 362.1l-7.3 7.4M525.3 368.1l-1.5 1.5M525.4 368.2l-1.4 1.4 1.4-1.4M525.5 368.3l-1.4 1.3M525.5 368.4l-1.3 1.2M525.6 363.1l-6.5 6.5 6.3-6.3M525.6 368.5l-1.1 1.1"/>
<path d="M525.6 362.1l-7.7 7.5M525.7 368.6l-1.1 1M525.7 368.6l-1 1M525.7 368.7l-.9 .9M525.7 362.1l-7.5 7.5M525.8 368.8l-.9 .8M525.9 362.7l-7 6.9M525.9 362.1l-7.6 7.5M525.9 369l-.7 .6M525.9 362.1l-7.5 7.5M525.9 369.1l-.5 .5M526 369.1l-.6 .5"/>
<path d="M526 369.2l-.5 .4M526 362.1l-7.5 7.5M526.1 369.2l-.4 .4 .4-.3M526.1 369.6h.1M526.1 369.4l-.3 .2M526.1 362.3l-7.3 7.3M526.2 369.4l-.2 .2M526.2 362.1l-7.6 7.5M526.2 362.1l-7.5 7.5M526.2 362.1l-2.4 3.5M553.8 368.3h5M331.6 382h44.2"/>
<path d="M331.6 387.5h44.2M331.6 393h44.2M331.6 398.5h122.8M454.4 393h99.4M331.6 404h44.2M331.6 409.6h44.2M331.6 415.1h222.2M385.1 419.1v2.8M410.3 415.1v11.7M432.4 415.1v11.7M454.4 400.6h99.4M487.6 415.1v11.7"/>
<path d="M516.5 400.6v14.5M529 400.6v26.2M541.4 400.6v14.5M5 420.8h145.5v6M50 420.8v6M53.4 426.8v5M62 420.8v6M98.6 426.8v5M99.5 420.8v6M143.8 426.8v5M189 426.8v5M234.2 426.8v5"/>
<path d="M279.4 426.8v5M324.6 426.8v5M369.8 426.8v5M381.7 422.5h2.8M384.7 422.5h.7M385.1 422.1v.7M385.1 423v2.9M385.6 422.5h2.9M393.3 422.5h4.3M394.9 420.9l7.2-.8v4.8l-7.2-.8zM397.9 422.5h1.3M399.5 422.5h4.3"/>
<path d="M415 426.8v5M460.2 426.8v5M505.4 426.8v5"/>
<circle cx="385.1" cy="422.5" r="2.4"/>
<circle cx="385.1" cy="422.5" r="1.6"/>
</g>
<text font-size="7.3" x="461.8" y="412.4">SDA-70553-XXXX</text>
<text font-size="6.7" x="544.8" y="412.3">M</text>
<g font-size="5.8">
<text x="333.6" y="366.8">MM/IN</text>
<text x="359.6" y="366.8">4:1</text>
</g>
<text font-size="5.2" x="412.6" y="424.8">C-SIZE</text>
<text font-size="5.1" x="436" y="424.7">70553</text>
<text font-size="4.9" x="71.5" y="270.8">&quot;X&quot; IN COLUMN UNDER &quot;ASSEMBLY ITEM NUMBER&quot; HEADING DENOTES TOOLING NOT AVAILABLE</text>
<g font-size="4.8">
<text x="518.2" y="411.6">PSD</text>
<text x="531.4" y="411.6">001</text>
</g>
<g font-size="4.5">
<text x="96.5" y="40">ENGINEERING</text>
<text x="224" y="40">MATING</text>
<text x="249.8" y="40">PC TAIL</text>
<text x="281" y="37.2">SEE PACK</text>
<text x="71.7" y="42.9">CIRCUIT</text>
<text x="102.5" y="45.8">NUMBER</text>
<text x="177.2" y="42.9">D</text>
<text x="204.9" y="42.9">E</text>
<text x="226.7" y="45.8">AREA</text>
<text x="252.2" y="45.8">AREA</text>
<text x="276.5" y="42.9">INFORMATION</text>
<text x="75.8" y="48.7">SIZE</text>
<text x="103.8" y="51.6">A-70553</text>
<text x="173.7" y="48.7">REF.</text>
<text x="225.4" y="51.6">FINISH</text>
<text x="250.9" y="51.6">FINISH</text>
<text x="281.4" y="48.7">DRAWING</text>
<text x="282.3" y="54.5">PK-70873</text>
<text x="76.3" y="63.3">2-10</text>
<text x="100.8" y="63.3">-5001-5009</text>
<text x="172.9" y="60.4">(3.30)</text>
<text x="200.4" y="60.4">(6.10)</text>
<text x="223.3" y="63.3">15 GOLD</text>
<text x="254.7" y="63.3">TIN</text>
<text x="278.7" y="63.3">-0535(BAGS)</text>
<text x="174.5" y="66.2">.130</text>
<text x="202" y="66.2">.240</text>
<text x="76.3" y="87.3">2-10</text>
<text x="100.8" y="87.3">-5036-5044</text>
<text x="172.9" y="84.4">(3.30)</text>
<text x="200.4" y="84.4">(6.10)</text>
<text x="229.2" y="87.3">TIN</text>
<text x="254.7" y="87.3">TIN</text>
<text x="278.7" y="87.3">-0535(BAGS)</text>
<text x="174.5" y="90.2">.130</text>
<text x="202" y="90.2">.240</text>
<text x="76.3" y="111.3">2-10</text>
<text x="100.8" y="111.3">-6001-6009</text>
<text x="172.9" y="108.4">(3.30)</text>
<text x="200.4" y="108.4">(6.10)</text>
<text x="223.3" y="111.3">15 GOLD</text>
<text x="254.7" y="111.3">TIN</text>
<text x="278.7" y="111.3">-0535(BAGS)</text>
<text x="174.5" y="114.2">.130</text>
<text x="202" y="114.2">.240</text>
<text x="76.3" y="135.3">2-10</text>
<text x="71.7" y="171.4">CIRCUIT</text>
<text x="108.1" y="171.4">ASSEMBLY</text>
<text x="162.1" y="171.4">ASSEMBLY</text>
<text x="215.6" y="171.4">ASSEMBLY</text>
<text x="269.6" y="171.4">ASSEMBLY</text>
<text x="324.1" y="171.4">ASSEMBLY</text>
<text x="378.6" y="171.4">ASSEMBLY</text>
<text x="75.8" y="177.2">SIZE</text>
<text x="104.5" y="177.2">ITEM NUMBER</text>
<text x="158.5" y="177.2">ITEM NUMBER</text>
<text x="212" y="177.2">ITEM NUMBER</text>
<text x="266" y="177.2">ITEM NUMBER</text>
<text x="320.5" y="177.2">ITEM NUMBER</text>
<text x="375" y="177.2">ITEM NUMBER</text>
<text x="79.6" y="186.3">2</text>
<text x="99.4" y="186.3">X</text>
<text x="115.8" y="186.3">70553-5001</text>
<text x="169.8" y="186.3">70553-0036</text>
<text x="79.6" y="195.3">3</text>
<text x="99.4" y="195.3">X</text>
<text x="115.8" y="195.3">70553-5002</text>
<text x="153.4" y="195.3">X</text>
<text x="169.8" y="195.3">70553-5037</text>
<text x="223.3" y="195.3">70553-6002</text>
<text x="79.6" y="204.3">4</text>
<text x="99.4" y="204.3">X</text>
<text x="115.8" y="204.3">70553-5003</text>
<text x="169.8" y="204.3">70553-5038</text>
<text x="79.6" y="213.3">5</text>
<text x="99.4" y="213.3">X</text>
<text x="115.8" y="213.3">70553-5004</text>
<text x="153.4" y="213.3">X</text>
<text x="169.8" y="213.3">70553-5039</text>
<text x="79.6" y="222.3">6</text>
<text x="99.4" y="222.3">X</text>
<text x="115.8" y="222.3">70553-5005</text>
<text x="153.4" y="222.3">X</text>
<text x="169.8" y="222.3">70553-5040</text>
<text x="79.6" y="231.3">7</text>
<text x="99.4" y="231.3">X</text>
<text x="115.8" y="231.3">70553-5006</text>
<text x="153.4" y="231.3">X</text>
<text x="169.8" y="231.3">70553-5041</text>
<text x="79.6" y="240.3">8</text>
<text x="99.4" y="240.3">X</text>
<text x="115.8" y="240.3">70553-5007</text>
<text x="153.4" y="240.3">X</text>
<text x="169.8" y="240.3">70553-5042</text>
<text x="79.6" y="249.3">9</text>
<text x="99.4" y="249.3">X</text>
<text x="115.8" y="249.3">70553-5008</text>
<text x="153.4" y="249.3">X</text>
<text x="169.8" y="249.3">70553-5043</text>
<text x="78.3" y="258.3">10</text>
<text x="99.4" y="258.3">X</text>
<text x="115.8" y="258.3">70553-5009</text>
<text x="153.4" y="258.3">X</text>
<text x="169.8" y="258.3">70553-5044</text>
</g>
<g font-size="4.2">
<text x="24.3" y="4">12</text>
<text x="73.6" y="4">11</text>
<text x="118.8" y="4">10</text>
<text x="165.3" y="4">9</text>
<text x="210.5" y="4">8</text>
<text x="255.7" y="4">7</text>
<text x="300.9" y="4">6</text>
<text x="346.1" y="4">5</text>
<text x="391.3" y="4">4</text>
<text x="436.5" y="4">3</text>
<text x="481.7" y="4">2</text>
<text x="531" y="4">1</text>
<text x="1.4" y="33.2">H</text>
<text x="555.2" y="33.2">H</text>
<text x="1.4" y="90.4">G</text>
<text x="555.2" y="90.4">G</text>
<text x="1.4" y="141.2">F</text>
<text x="555.2" y="141.2">F</text>
<text x="1.4" y="192">E</text>
<text x="555.2" y="192">E</text>
<text x="1.4" y="242.8">D</text>
<text x="555.2" y="242.8">D</text>
<text x="1.4" y="293.6">C</text>
<text x="555.2" y="293.6">C</text>
<text x="1.4" y="344.4">B</text>
<text x="555.2" y="344.4">B</text>
<text x="1.4" y="401.6">A</text>
<text x="555.2" y="401.6">A</text>
<text x="6.7" y="425.3">DOCUMENT STATUS</text>
<text x="53.6" y="425.3">P1</text>
<text x="65.1" y="425.3">RELEASE DATE</text>
<text x="102.7" y="425.3">2019/05/14</text>
<text x="130.5" y="425.3">13:29:29</text>
<text x="24.3" y="430.8">12</text>
<text x="73.6" y="430.8">11</text>
<text x="118.8" y="430.8">10</text>
<text x="165.3" y="430.8">9</text>
<text x="210.5" y="430.8">8</text>
<text x="255.7" y="430.8">7</text>
<text x="300.9" y="430.8">6</text>
<text x="346.1" y="430.8">5</text>
<text x="391.3" y="430.8">4</text>
<text x="436.5" y="430.8">3</text>
<text x="481.7" y="430.8">2</text>
<text x="531" y="430.8">1</text>
</g>
<g font-size="4.1">
<text x="377.1" y="386.1">DRWN: GGUNAGI</text>
<text x="434.7" y="386.1">2019/05/08</text>
<text x="377.1" y="391.6">CHK'D: GJEEVANSURES</text>
<text x="434.7" y="391.6">2019/05/14</text>
<text x="377.2" y="397.1">APPR:</text>
<text x="393.7" y="397.2">ISHWARG</text>
<text x="434.7" y="397.1">2019/05/14</text>
<text x="377.2" y="402.7">INITIAL REVISION:</text>
<text x="377.1" y="408.2">DRWN: AAB</text>
<text x="377.2" y="413.7">APPR:</text>
<text x="393.7" y="413.7">WAZ</text>
<text x="437" y="408.2">1993/05/13</text>
<text x="437" y="413.7">1993/05/13</text>
</g>
<text font-size="4" x="200.9" y="48.7">±.010</text>
<g font-size="3.9">
<text x="377.2" y="380.6">EC NO:</text>
<text x="393.7" y="380.6">617172</text>
<text x="482.1" y="380.9">SALES ASSY, SL RIGHT</text>
<text x="464.5" y="385.8">ANGLE HDR W/LATCH (2.54)/.100 CENTERS</text>
<text x="473.9" y="398.2">PRODUCT CUSTOMER DRAWING</text>
<text x="460.7" y="424.4">SEE TABLE</text>
<text x="490.6" y="424.4">GENERAL MARKET</text>
<text x="536.2" y="424.4">3 OF 3</text>
</g>
<text font-size="3.5" x="377" y="360.9">CURRENT REV DESC: MIGRATED TO NX</text>
<g font-size="2.9">
<text x="332.7" y="356.1">THIS DRAWING CONTAINS INFORMATION THAT IS PROPRIETARY TO MOLEX ELECTRONIC TECHNOLOGIES, LLC AND SHOULD NOT BE USED WITHOUT WRITTEN PERMISSION</text>
<text x="336.7" y="372.2">GENERAL TOLERANCES</text>
<text x="340.2" y="375.9">(UNLESS SPECIFIED)</text>
<text x="352.8" y="380.9">MM</text>
<text x="365.5" y="380.9">INCH</text>
<text x="332.6" y="385.8">4 PLACES</text>
<text x="348.7" y="385.7">±</text>
<text x="363" y="385.7">±</text>
<text x="332.6" y="391.3">3 PLACES</text>
<text x="348.7" y="391.3">±</text>
<text x="363" y="391.3">±</text>
<text x="366.8" y="391.3">0.005</text>
<text x="332.6" y="396.8">2 PLACES</text>
<text x="348.7" y="396.8">±</text>
<text x="353.8" y="396.8">0.13</text>
<text x="363" y="396.8">±</text>
<text x="367.6" y="396.8">0.01</text>
<text x="332.6" y="402.3">1 PLACE</text>
<text x="332.7" y="407.8">0 PLACES</text>
<text x="348.7" y="402.3">±</text>
<text x="348.7" y="407.8">±</text>
<text x="353.8" y="402.3">0.25</text>
<text x="363" y="402.3">±</text>
<text x="363" y="407.8">±</text>
<text x="336.7" y="413.4">ANGULAR TOL</text>
<text x="363" y="413.3">±</text>
<text x="367.4" y="413.4">0.5 °</text>
<text x="338" y="418.3">DRAFT WHERE APPLICABLE</text>
<text x="342.1" y="425.7">WITHIN DIMENSIONS</text>
<text x="345.7" y="422">MUST REMAIN</text>
</g>
<text font-size="2.5" x="542.1" y="403.1">REVISION</text>
<g font-size="2.3">
<text x="332.4" y="359.6">DIMENSION UNITS</text>
<text x="360" y="359.6">SCALE</text>
<text x="455.3" y="403.1">DOCUMENT NUMBER</text>
<text x="517.3" y="403.1">DOC TYPE</text>
<text x="529.7" y="403.1">DOC PART</text>
<text x="377.8" y="417.6">THIRD ANGLE PROJECTION</text>
<text x="415.8" y="417.6">DRAWING</text>
<text x="439.2" y="417.6">SERIES</text>
<text x="455.3" y="417.6">MATERIAL NUMBER</text>
<text x="488.4" y="417.6">CUSTOMER</text>
<text x="532.3" y="417.6">SHEET NUMBER</text>
</g>
<g font-size="1.1">
<text x="4.9" y="428.2">FORMAT: Eng-lega-master-tb-prod-C</text>
<text x="4.9" y="429.6">REVISION: D</text>
<text x="4.9" y="431">DATE: 2018/01/18</text>
</g>
</svg>
